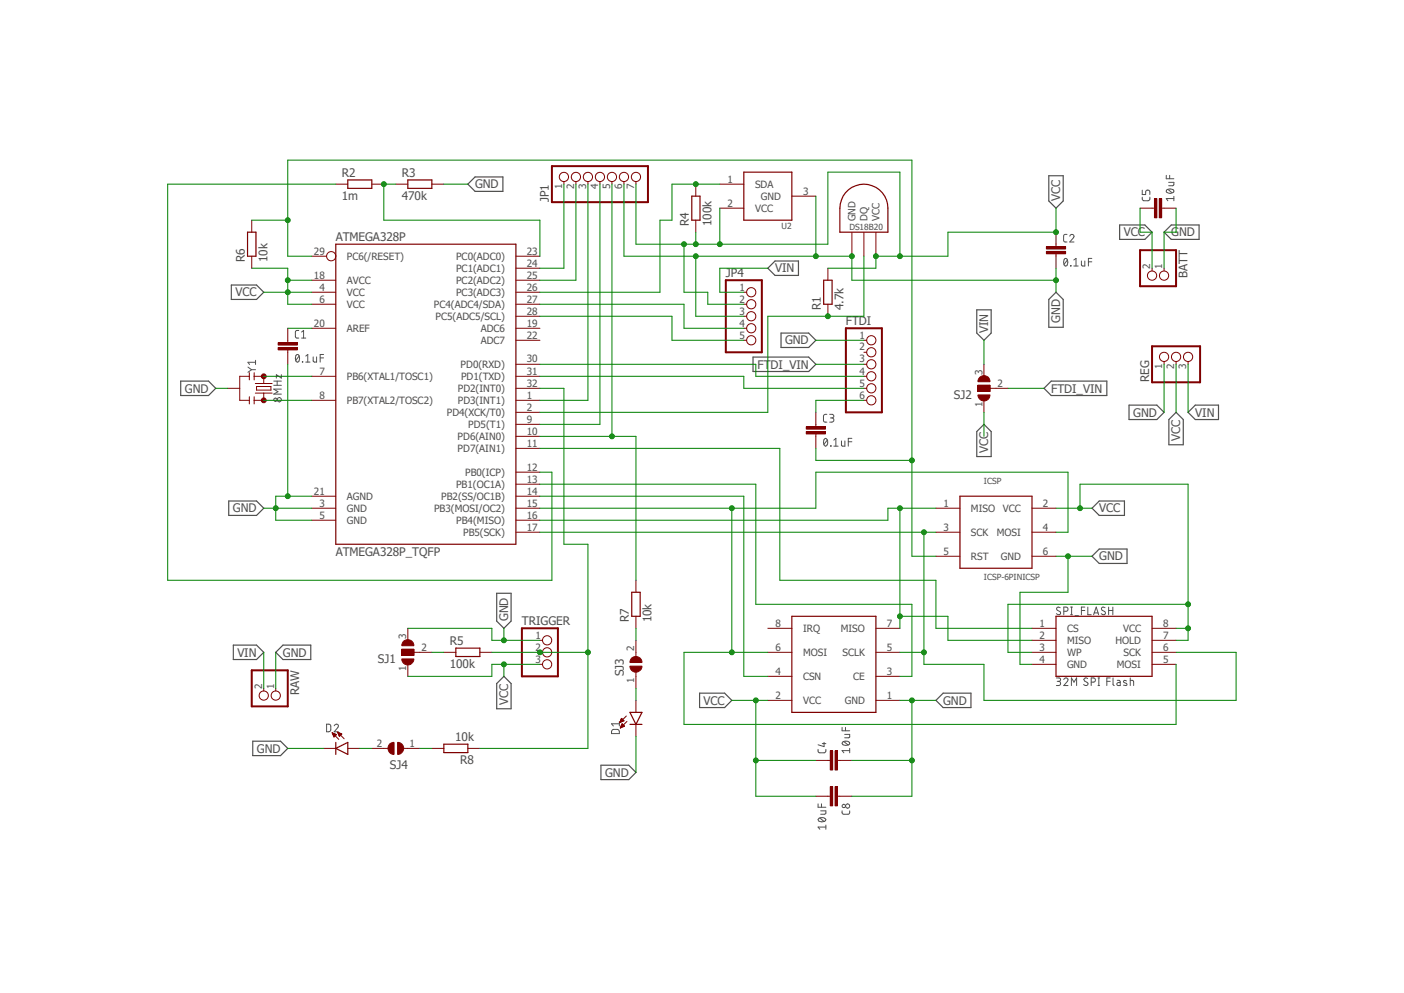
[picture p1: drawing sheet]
<svg xmlns="http://www.w3.org/2000/svg" width="297mm" height="210mm" viewBox="0 0 297 210" stroke-linecap="round" stroke-linejoin="round" font-family="sans-serif">
<path d="M35.4 33.8l226.2 142.3M261.6 33.8l-226.2 142.3" fill="none" stroke="#fff" stroke-width=".21"/>
<g fill="none" stroke="#505050" stroke-width=".21">
<path d="M246.7 37.1v.7h1.6M247.2 38.6h1.1l-.1 .6-1 .1M247.4 37.1v.7M225.3 54.7h.1a.93 .93 0 0 1 0 1.6 1.06 1.06 0 0 1-.1-1.6zM225.7 49.6h-.5l-.2 .4v1l.7 .2M225.8 55l-.7 .9M226.3 50a.44 .44 0 0 1 .6-.4 .44 .44 0 0 1 .2 .7l-.8 .9h.9M226.5 56.2l.1 .1zM227.2 56.3h.9M227.2 55l.4-.3v1.6M228.8 55.2v.8l.3 .3h.4v-1.1M230.3 55.4h.7"/>
<path d="M231 54.7h-.7v1.6M241.6 41.7l.1 .5 .3 .3 1.1-.1 .1-.7M241.6 40.2v.9h.8v-.5a.45 .45 0 0 1 .4-.4 .45 .45 0 0 1 .4 .4v.5M246.8 40.2l.7-.2a.58 .58 0 0 1 .8 .6l-.2 .1a.96 .96 0 0 1-1.4-.3zM247.1 40l.8 .8M248.3 42h-1.6l.4 .5M248.3 41.5v1M52.5 77.6l.7 .6M53.2 78.2l-.7 .5M53.2 78.2h.9M54.1 76.6h-1.6l.3 .5M54.1 76.2v.9"/>
<path d="M59.5 79.2v.8l-1-.8v.8M62.7 75h.2a.98 .98 0 0 1 0 1.6 1.02 1.02 0 0 1-.2-1.6zM63.2 69.9h-.5l-.2 .3v1.1l.7 .2M63.3 75.3l-.7 .9M63.8 71.5h.9M63.8 70.2l.4-.3v1.6M64 76.5l.1 .1zM64.7 76.6h.9M64.7 75.3l.4-.3v1.6M66.3 75.5v.8l.2 .3h.5v-1.1M67.7 75.7h.8M68.5 75h-.8v1.6"/>
<path d="M57.9 81.5h1.6M57.9 80.6h1.6M58.6 80.6v.9M59.5 82.3h-1.6l.9 .5-.9 .6h1.6M174.5 92.8l.2-.1a1.02 1.02 0 0 1 0 1.7 1.02 1.02 0 0 1-.2-1.6zM174.9 87.6l-.5 .1-.2 .3v1.1l.7 .2M175 93.1l-.7 .9M175.5 87.6h.6a.38 .38 0 0 1 .3 .4 .38 .38 0 0 1-.3 .4h-.4M175.7 94.3l.1 .1zM176 88.4h.2a.46 .46 0 0 1 .2 .5 .46 .46 0 0 1-.4 .4h-.5M176.4 94.4h.9M176.4 93.1l.4-.4v1.7"/>
<path d="M178 93.3v.9l.3 .2h.4v-1.1M179.5 93.4h.7M180.2 92.7h-.7v1.7M224.3 128.5l-.6-.1a.38 .38 0 0 0 0 .7l.5 .2a.37 .37 0 0 1 .2 .4 .37 .37 0 0 1-.4 .3l-.5-.2M225 129.3l.7-.1a.46 .46 0 0 0 .2-.5 .46 .46 0 0 0-.4-.3h-.5v1.6M226.5 128.4h.4M226.5 130h.4M226.7 128.4v1.6M227.4 130.2h.7M228.8 129.1h.7M229.5 128.4h-.7v1.6M230.1 128.4v1.6h.7"/>
<path d="M231.4 130l.5-1.6 .5 1.6M231.5 129.6h.8M233.8 128.5l-.6-.1a.38 .38 0 0 0 0 .7l.5 .2a.37 .37 0 0 1 .1 .4 .37 .37 0 0 1-.3 .3l-.5-.2M234.5 129.1h.9M234.5 128.4v1.6M235.4 128.4v1.6M69.1 153.2h.7a1.3 1.3 0 0 1 .1 1.4l-.3 .2h-.5zM70.7 153.5a.45 .45 0 0 1 .6-.3 .45 .45 0 0 1 .2 .7l-.8 .9h.9M129.5 154.5a1.26 1.26 0 0 1 1.3-.2l.2 .4v.5h-1.6zM131 152.6v.9M131 153.1h-1.6l.4 .4M173.1 158.5v.5l.3 .2h1.1l.2-.7"/>
<path d="M173.9 157.3h.8M174.3 157v.9l-1.2-.4M178.1 153.8v.8h1.6M178.2 157l.7-.2a.58 .58 0 0 1 .8 .6l-.8 .2a.65 .65 0 0 1-.8-.4zM178.5 156.8l.9 .8M178.7 155.3h1v.6l-1 .1M178.9 153.8v.8M179.7 158.7h-1.6l.4 .5M179.7 158.3v.9M223.5 143.4h.5a.36 .36 0 0 1 .4 .3 .36 .36 0 0 1-.4 .4h-.4M223.9 144.1a.45 .45 0 0 1 .5 .4 .45 .45 0 0 1-.5 .5h-.4M225 143.7a.44 .44 0 0 1 .7-.3 .44 .44 0 0 1 .1 .7l-.8 .9h.9"/>
<path d="M226.7 145v-1.6l.5 .9 .6-.9v1.6M230.1 143.5l-.4-.1a.34 .34 0 0 0-.3 .5l.7 .5v.4a.6 .6 0 0 1-.9 0M230.8 144.3h.5a.45 .45 0 0 0 .4-.5 .45 .45 0 0 0-.4-.4h-.5v1.6M232.3 145h.3M232.3 143.4h.3M232.5 143.4v1.6M234.1 144.1h.8M234.9 143.4h-.8v1.6M235.5 143.4v1.3l.2 .3M236.3 143.9h.6l.1 .3v.8l-.6-.1-.1-.1 .1-.4h.6M238.3 144l-.4-.1-.2 .2v.2l.7 .4-.1 .2h-.6M239.1 143.9l.6 .1 .1 1"/>
<path d="M239.1 143.4v1.6M173.1 170v.7h1.6M173.1 173.2l.8-.3a.58 .58 0 0 1 .7 .7l-.7 .2a.65 .65 0 0 1-.8-.4zM173.4 173l.9 .7M173.6 171.5h1.1v.5l-.2 .2h-.9M173.8 170v.7M174.7 174.9h-1.6l.3 .5M174.7 174.5v.9M178.1 171.5l.1 .5 .3 .2h1.1l.1-.7"/>
<circle cx="58.3" cy="84.6" r=".35"/>
<circle cx="59.1" cy="84.5" r=".46"/>
<circle cx="178.5" cy="170.5" r=".37"/>
<circle cx="179.3" cy="170.5" r=".45"/>
</g>
<g fill="none" stroke="#505050" stroke-width=".25">
<path d="M99 38.9l1.5-1.5h5.9v3.1h-5.9zM221.9 37.2h3v5.3l-1.5 1.5-1.5-1.5zM162.4 56.7l1.6-1.5h4.9v3.1h-4.9zM236.9 47.6h5.3l1.5 1.5-1.5 1.5h-5.3zM246.3 49.1l1.5-1.5h5.9v3h-5.9zM48.9 60.3h5.4l1.5 1.5-1.5 1.5h-5.4zM159.3 75.5h11.8l1.5 1.5-1.5 1.6h-11.8zM165.2 70.4h5.9l1.5 1.6-1.5 1.5h-5.9zM206.6 65.5h3.1v4.9l-1.5 1.6-1.6-1.6zM221.9 63.3l1.5-1.5 1.5 1.5v5.9h-3zM38.2 80.6h5.9l1.5 1.5-1.5 1.6h-5.9zM208.2 89.7l1.5 1.6v5.3h-3.1v-5.3z"/>
<path d="M220.9 82.1l1.5-1.5h11.7v3.1h-11.7zM238.8 85.7h5.9l1.6 1.5-1.6 1.5h-5.9zM247.3 88.7l1.5-1.5 1.5 1.5v5.4h-3zM251.3 87.2l1.6-1.5h4.9v3h-4.9zM48.4 106h5.9l1.5 1.5-1.5 1.5h-5.9zM231 107.5l1.5-1.5h5.4v3h-5.4zM231 117.6l1.5-1.5h5.9v3.1h-5.9zM49.4 136.4h4.9l1.5 1.6-1.5 1.5h-4.9zM58.3 138l1.6-1.6h5.8v3.1h-5.8zM105.1 125.5h3v5.9l-1.5 1.5-1.5-1.5zM53.5 156.8h5.9l1.5 1.5-1.5 1.5h-5.9zM106.6 143l1.5 1.6v5.3h-3v-5.3z"/>
<path d="M148 146.6h5.3l1.5 1.5-1.5 1.5h-5.3zM198 148.1l1.5-1.5h5.9v3h-5.9zM127.1 161.8h5.9l1.5 1.6-1.5 1.5h-5.9z"/>
</g>
<path d="M71 51.6h38.1v63.5h-38.1z" fill="none" stroke="#800000" stroke-width=".25"/>
<g fill="none" stroke="#800000" stroke-width=".21">
<path d="M66 59.3h5M66 54.2h3M109.1 59.3h5.1M109.1 56.7h5.1M109.1 54.2h5.1M223.4 51.6v.6M223.4 53.7v.5M243.7 56.7v.6M246.3 56.7v.6M66 79.6h5M66 61.8h5M66 64.3h5"/>
<path d="M66 69.4h5M109.1 79.6h5.1M109.1 61.8h5.1M109.1 64.3h5.1M109.1 69.4h5.1M109.1 77h5.1M109.1 72h5.1M109.1 66.9h5.1M66 84.7h5M109.1 84.7h5.1M109.1 99.9h5.1M109.1 94.8h5.1"/>
<path d="M109.1 92.3h5.1M109.1 89.7h5.1M109.1 87.2h5.1M109.1 82.1h5.1M66 107.5h5M66 110h5M66 104.9h5M109.1 112.6h5.1M109.1 107.5h5.1M109.1 110h5.1M109.1 104.9h5.1M109.1 102.4h5.1"/>
<circle cx="70.1" cy="54.2" r=".98"/>
<circle cx="243.7" cy="58.3" r=".98"/>
<circle cx="246.2" cy="58.3" r=".98"/>
</g>
<path d="M241.2 52.9h7.6v7.6h-7.6z" fill="none" stroke="#800000" stroke-width=".42"/>
<path d="M221.4 53.2h4v.5h-4z" fill-rule="evenodd" fill="#800000"/>
<path d="M221.4 53.2h4v.5h-4z" fill="none" stroke="#800000" stroke-width=".21"/>
<path d="M221.4 52.2h4v.5h-4z" fill-rule="evenodd" fill="#800000"/>
<g fill="none" stroke="#800000" stroke-width=".21">
<path d="M221.4 52.2h4v.5h-4zM223.4 49.1v2.5M223.4 54.2v2.5M182.8 72h.5M182.8 74.5h.5M182.8 77h.5M182.8 79.6h.5M246.3 76.5v.5M248.8 76.5v.5M251.3 76.5v.5M172.6 89.7v.6M172.6 91.8v.5"/>
<path d="M182.8 82.1h.5M182.8 84.7h.5M198 107.5h5.1M198 112.6h5.1M198 117.6h5.1M218.3 107.5h5.1M218.3 112.6h5.1M218.3 117.6h5.1"/>
<circle cx="184.3" cy="79.6" r=".98"/>
<circle cx="184.3" cy="77" r=".98"/>
<circle cx="184.3" cy="74.5" r=".98"/>
<circle cx="184.3" cy="72" r=".98"/>
<circle cx="246.2" cy="75.5" r=".98"/>
<circle cx="248.8" cy="75.5" r=".98"/>
<circle cx="251.3" cy="75.5" r=".98"/>
<circle cx="184.3" cy="82.1" r=".98"/>
<circle cx="184.3" cy="84.7" r=".98"/>
</g>
<path d="M203.1 104.9h15.2v15.3h-15.2z" fill="none" stroke="#800000" stroke-width=".25"/>
<path d="M178.9 69.4h7.7v17.8h-7.7zM243.7 73.2h10.2v7.7h-10.2z" fill="none" stroke="#800000" stroke-width=".42"/>
<path d="M170.6 91.3h4v.5h-4z" fill-rule="evenodd" fill="#800000"/>
<path d="M170.6 91.3h4v.5h-4z" fill="none" stroke="#800000" stroke-width=".21"/>
<path d="M170.6 90.3h4v.5h-4z" fill-rule="evenodd" fill="#800000"/>
<g fill="none" stroke="#800000" stroke-width=".21">
<path d="M175.1 56.7v2.6M180.2 49.1v5.1M182.8 49.1v5.1M185.3 49.1v5.1M157.4 61.8h.5M157.4 64.3h.5M157.4 66.9h.5M157.4 69.4h.5M157.4 72h.5M175.1 64.3v2.6M170.6 90.3h4v.5h-4zM172.6 87.2v2.5"/>
<path d="M172.6 92.3v2.5M114.2 138h.6M114.2 135.4h.6M162.4 138h5.1M162.4 132.9h5.1M185.3 138h5.1M185.3 132.9h5.1M114.2 140.5h.6M162.4 148.1h5.1M162.4 143h5.1M185.3 148.1h5.1M185.3 143h5.1"/>
<path d="M175.1 160.8h.5M177.2 160.8h.5"/>
<circle cx="158.9" cy="61.8" r=".98"/>
<circle cx="158.9" cy="66.9" r=".98"/>
<circle cx="158.9" cy="69.4" r=".98"/>
<circle cx="158.9" cy="72" r=".98"/>
<circle cx="158.9" cy="64.3" r=".98"/>
<circle cx="115.7" cy="135.4" r=".98"/>
<circle cx="115.7" cy="138" r=".98"/>
<circle cx="115.7" cy="140.5" r=".98"/>
</g>
<path d="M174.2 59.3h1.8v5h-1.8zM179.5 40.1a5.1 5.1 0 0 1 5.4-.6 5.1 5.1 0 0 1 2.9 4.5v5.1h-10.1v-5.1a5.4 5.4 0 0 1 1.8-3.9zM167.5 130.3h17.8v20.4h-17.8z" fill="none" stroke="#800000" stroke-width=".25"/>
<path d="M153.5 59.3h7.7v15.2h-7.7zM110.4 132.9h7.6v10.1h-7.6z" fill="none" stroke="#800000" stroke-width=".42"/>
<path d="M176.7 158.8h.5v4.1h-.5z" fill-rule="evenodd" fill="#800000"/>
<path d="M176.7 158.8h.5v4.1h-.5z" fill="none" stroke="#800000" stroke-width=".21"/>
<path d="M175.6 158.8h.5v4.1h-.5z" fill-rule="evenodd" fill="#800000"/>
<g fill="none" stroke="#800000" stroke-width=".21">
<path d="M71 38.9h2.6M78.7 38.9h2.5M83.7 38.9h2.6M91.4 38.9h2.5M147.2 38.9v2.6M152.3 38.9h5.1M147.2 46.6v2.5M152.3 44h5.1M167.5 41.5h5.1M93.9 138h2.5M101.5 138h2.6M218.3 132.9h5.1"/>
<path d="M218.3 135.4h5.1M218.3 138h5.1M243.7 132.9h5.1M243.7 135.4h5.1M243.7 138h5.1M175.6 158.8h.5v4.1h-.5zM218.3 140.5h5.1M243.7 140.5h5.1M172.6 160.8h2.5M177.7 160.8h2.5"/>
</g>
<path d="M73.6 38.1h5.1v1.7h-5.1zM86.3 38.1h5.1v1.7h-5.1zM157.4 36.4h10.1v10.2h-10.1zM146.3 41.5h1.8v5.1h-1.8zM96.4 137.1h5.1v1.8h-5.1zM223.4 130.3h20.3v12.7h-20.3z" fill="none" stroke="#800000" stroke-width=".25"/>
<path d="M85.3 135.6a1.3 1.3 0 0 1 1.5-.2 1.3 1.3 0 0 1 .7 1.2h-2.5z" fill-rule="evenodd" fill="#800000"/>
<path d="M85.3 135.6a1.3 1.3 0 0 1 1.5-.2 1.3 1.3 0 0 1 .7 1.2h-2.5z" fill="none" stroke="#800000" stroke-width=".21"/>
<path d="M85 139.4h2.5a1.27 1.27 0 0 1-1.2 1.2 1.27 1.27 0 0 1-1.3-1.2z" fill-rule="evenodd" fill="#800000"/>
<path d="M85 139.4h2.5a1.27 1.27 0 0 1-1.2 1.2 1.27 1.27 0 0 1-1.3-1.2zM85 137.3h2.5v1.3h-2.5zM87.5 138h1.3" fill="none" stroke="#800000" stroke-width=".21"/>
<path d="M85 137.3h2.5v1.3h-2.5z" fill-rule="evenodd" fill="#800000"/>
<g fill="none" stroke="#800000" stroke-width=".21">
<path d="M119.3 38.4v.5M121.8 38.4v.5M124.4 38.4v.5M126.9 38.4v.5M129.5 38.4v.5M132 38.4v.5M134.5 38.4v.5M85 137.3h2.5v1.3h-2.5zM86.3 132.9v2.5M88.8 138h2.6M55.8 145.6v.5M58.3 145.6v.5"/>
<path d="M86.3 140.5v2.5"/>
<circle cx="119.3" cy="37.4" r=".98"/>
<circle cx="121.8" cy="37.4" r=".98"/>
<circle cx="124.4" cy="37.4" r=".98"/>
<circle cx="126.9" cy="37.4" r=".98"/>
<circle cx="129.5" cy="37.4" r=".98"/>
<circle cx="132" cy="37.4" r=".98"/>
<circle cx="134.5" cy="37.4" r=".98"/>
<circle cx="55.8" cy="147.1" r=".98"/>
<circle cx="58.3" cy="147.1" r=".98"/>
</g>
<path d="M116.8 35.1h20.3v7.7h-20.3zM53.3 141.8h7.6v7.6h-7.6z" fill="none" stroke="#800000" stroke-width=".42"/>
<path d="M207.3 79.8a1.27 1.27 0 0 1 1.4-.3 1.27 1.27 0 0 1 .7 1.2h-2.5l.1-.6z" fill-rule="evenodd" fill="#800000"/>
<path d="M207.3 79.8a1.27 1.27 0 0 1 1.4-.3 1.27 1.27 0 0 1 .7 1.2h-2.5l.1-.6z" fill="none" stroke="#800000" stroke-width=".21"/>
<path d="M206.9 83.5h2.5a1.27 1.27 0 0 1-1.2 1.3 1.27 1.27 0 0 1-1.3-1.3z" fill-rule="evenodd" fill="#800000"/>
<path d="M206.9 83.5h2.5a1.27 1.27 0 0 1-1.2 1.3 1.27 1.27 0 0 1-1.3-1.3zM206.9 81.5h2.5v1.3h-2.5zM209.4 82.1h1.3" fill="none" stroke="#800000" stroke-width=".21"/>
<path d="M206.9 81.5h2.5v1.3h-2.5z" fill-rule="evenodd" fill="#800000"/>
<path d="M60.9 72v.5M60.9 74v.5M208.2 77v2.6M206.9 81.5h2.5v1.3h-2.5zM208.2 84.7v2.5M210.7 82.1h2.5" fill="none" stroke="#800000" stroke-width=".21"/>
<path d="M58.8 73.5h4.1v.5h-4.1z" fill-rule="evenodd" fill="#800000"/>
<path d="M58.8 73.5h4.1v.5h-4.1z" fill="none" stroke="#800000" stroke-width=".21"/>
<path d="M58.8 72.5h4.1v.5h-4.1z" fill-rule="evenodd" fill="#800000"/>
<path d="M53.3 46.6v2.5M53.3 54.2v2.5M243.7 44h.5M245.7 44h.6M58.8 72.5h4.1v.5h-4.1zM60.9 69.4v2.6M60.9 74.5v2.5" fill="none" stroke="#800000" stroke-width=".21"/>
<path d="M52.4 49.1h1.7v5.1h-1.7z" fill="none" stroke="#800000" stroke-width=".25"/>
<path d="M245.2 42h.5v4.1h-.5z" fill-rule="evenodd" fill="#800000"/>
<path d="M245.2 42h.5v4.1h-.5z" fill="none" stroke="#800000" stroke-width=".21"/>
<path d="M244.2 42h.5v4.1h-.5z" fill-rule="evenodd" fill="#800000"/>
<path d="M241.2 44h2.5M244.2 42h.5v4.1h-.5zM246.3 44h2.5M175.1 168.4h.5M177.2 168.4h.5" fill="none" stroke="#800000" stroke-width=".21"/>
<path d="M175.6 166.4h.5v4h-.5z" fill-rule="evenodd" fill="#800000"/>
<path d="M175.6 166.4h.5v4h-.5z" fill="none" stroke="#800000" stroke-width=".21"/>
<path d="M176.7 166.4h.5v4h-.5z" fill-rule="evenodd" fill="#800000"/>
<g fill="none" stroke="#800000" stroke-width=".21">
<path d="M52.7 79.6h-2v5.1h2M52.7 78.8v1.5M53.8 79.6h2v1.5M53.8 78.8v1.5M48.2 82.1h2.5M52.7 83.9v1.5M53.8 83.9v1.5M54 83.1h3.6M54 81.1h3.6M54.3 81.7h3v.8h-3zM55.8 83.1v1.6h-2M172.6 168.4h2.5"/>
<path d="M176.7 166.4h.5v4h-.5zM177.7 168.4h2.5"/>
</g>
<circle cx="55.8" cy="79.6" r=".51" fill="#800000"/>
<circle cx="55.8" cy="79.6" r=".51" fill="none" stroke="#800000" stroke-width=".21"/>
<circle cx="55.8" cy="84.7" r=".51" fill="#800000"/>
<circle cx="55.8" cy="84.7" r=".51" fill="none" stroke="#800000" stroke-width=".21"/>
<path d="M133.6 139.2a1.31 1.31 0 0 1 1.4-.3 1.31 1.31 0 0 1 .8 1.2h-2.5z" fill-rule="evenodd" fill="#800000"/>
<path d="M133.6 139.2a1.31 1.31 0 0 1 1.4-.3 1.31 1.31 0 0 1 .8 1.2h-2.5z" fill="none" stroke="#800000" stroke-width=".21"/>
<path d="M133.3 140.9h2.5a1.27 1.27 0 0 1-1.3 1.3 1.27 1.27 0 0 1-1.2-1.3z" fill-rule="evenodd" fill="#800000"/>
<g fill="none" stroke="#800000" stroke-width=".21">
<path d="M134.5 122.7v2.6M134.5 130.3v2.6M134.5 135.4v3.5M91.4 158.3h2.5M99 158.3h2.5M131.1 152.8h.1M131.1 152.7h.3M131.2 152.6h.4M131.2 152.5h.6M131.2 153.9h.1M131.3 152.4h.7M131.3 152.4h.6"/>
<path d="M131.3 153.8h.1M131.3 152.2h.5M131.3 153.8h.4M131.3 153.7h.6M131.4 152.1h.3M131.4 153.6h.7M131.4 152.1h.2M131.4 153.5h.6M131.4 152h.1M131.4 153.4h.6M131.5 153.3h.4M131.5 153.2h.2"/>
<path d="M131.6 153.1h.1M131.6 153.1l.5 .5-.9 .4zM132 152.4l-.5-.5-.4 .9M132 152.4l-.9 .4M132.5 151.4l-1.4 1.4M132.6 152.6l-1.4 1.4M133.3 140.9h2.5a1.27 1.27 0 0 1-1.3 1.3 1.27 1.27 0 0 1-1.2-1.3zM134.5 142.2v3.4M134.5 148.1v2.6M134.5 153.2v2.5"/>
</g>
<path d="M133.6 125.3h1.8v5h-1.8zM93.9 157.4h5.1v1.8h-5.1zM133.3 150.7h2.5l-1.3 2.5zM133.3 153.2h2.5" fill="none" stroke="#800000" stroke-width=".25"/>
<path d="M82.4 157.4l1-.4v2.6a1.31 1.31 0 0 1-1.2-.8 1.31 1.31 0 0 1 .2-1.4z" fill-rule="evenodd" fill="#800000"/>
<path d="M82.4 157.4l1-.4v2.6a1.31 1.31 0 0 1-1.2-.8 1.31 1.31 0 0 1 .2-1.4z" fill="none" stroke="#800000" stroke-width=".21"/>
<path d="M84.1 157a1.27 1.27 0 0 1 1.3 1.3 1.27 1.27 0 0 1-1.3 1.3z" fill-rule="evenodd" fill="#800000"/>
<g fill="none" stroke="#800000" stroke-width=".21">
<path d="M68.5 158.3h2.5M70.3 155l1.4 1.4M70.3 155h.1M70.3 155l.9 .4M70.3 155l.4 .9 .5-.5M70.3 155.1h.3M70.4 155.2h.4M70.4 155.3h.6M70.4 155.4h.8M70.5 155.4h.6M70.5 155.5h.5M70.6 155.6h.3"/>
<path d="M70.6 155.7h.2M70.6 155.8h.1M71.4 154.9l1.4 1.4M71.4 154.9l.9 .3-.5 .5zM71.5 154.9h.1M71.5 155h.3M71.5 155.2h.7M71.5 155.1h.5M71.6 155.3h.7M71.6 155.4h.6M71.7 155.4h.4M71.7 155.5h.3"/>
<path d="M71.8 155.6h.1M71.8 155.7h.1M73.6 158.3h2.5M78.7 158.3h3.4M84.1 157a1.27 1.27 0 0 1 1.3 1.3 1.27 1.27 0 0 1-1.3 1.3zM85.4 158.3h3.4"/>
</g>
<path d="M71 158.3l2.6-1.3v2.6zM71 157v2.6" fill="none" stroke="#800000" stroke-width=".25"/>
<path d="M55.8 61.8h10.2M60.9 61.8v2.5h5.1" fill="none" stroke="#008000" stroke-width=".21"/>
<circle cx="60.9" cy="61.8" r=".51" fill="#008000"/>
<g fill="none" stroke="#008000" stroke-width=".21">
<path d="M53.3 56.7h7.6v5.1M60.9 59.3h5.1"/>
<circle cx="60.9" cy="61.8" r=".51"/>
</g>
<circle cx="60.9" cy="59.3" r=".51" fill="#008000"/>
<g fill="none" stroke="#008000" stroke-width=".21">
<path d="M223.4 107.5h7.6M228.5 102.4v5.1"/>
<circle cx="60.9" cy="59.3" r=".51"/>
</g>
<circle cx="228.5" cy="107.5" r=".51" fill="#008000"/>
<g fill="none" stroke="#008000" stroke-width=".21">
<path d="M228.5 102.4h22.8v33h-2.5M248.8 132.9h2.5"/>
<circle cx="228.5" cy="107.5" r=".51"/>
</g>
<circle cx="251.3" cy="132.9" r=".51" fill="#008000"/>
<g fill="none" stroke="#008000" stroke-width=".21">
<path d="M251.3 127.8h-38.1v10.2h5.1"/>
<circle cx="251.3" cy="132.9" r=".51"/>
</g>
<circle cx="251.3" cy="127.8" r=".51" fill="#008000"/>
<g fill="none" stroke="#008000" stroke-width=".21">
<path d="M223.4 44v5.1h-22.9v5.1h-15.2"/>
<circle cx="251.3" cy="127.8" r=".51"/>
</g>
<circle cx="223.4" cy="49.1" r=".51" fill="#008000"/>
<g fill="none" stroke="#008000" stroke-width=".21">
<path d="M185.3 54.2v2.5h-10.2"/>
<circle cx="223.4" cy="49.1" r=".51"/>
</g>
<circle cx="185.3" cy="54.2" r=".51" fill="#008000"/>
<g fill="none" stroke="#008000" stroke-width=".21">
<path d="M190.4 36.4v17.8"/>
<circle cx="185.3" cy="54.2" r=".51"/>
</g>
<circle cx="190.4" cy="54.2" r=".51" fill="#008000"/>
<g fill="none" stroke="#008000" stroke-width=".21">
<path d="M190.4 36.4h-15.3v15.2h-40.6M144.7 51.6v10.2"/>
<circle cx="190.4" cy="54.2" r=".51"/>
</g>
<circle cx="144.7" cy="51.6" r=".51" fill="#008000"/>
<g fill="none" stroke="#008000" stroke-width=".21">
<path d="M152.3 44v7.6"/>
<circle cx="144.7" cy="51.6" r=".51"/>
</g>
<circle cx="152.3" cy="51.6" r=".51" fill="#008000"/>
<g fill="none" stroke="#008000" stroke-width=".21">
<path d="M147.2 49.1v2.5"/>
<circle cx="152.3" cy="51.6" r=".51"/>
</g>
<circle cx="147.2" cy="51.6" r=".51" fill="#008000"/>
<g fill="none" stroke="#008000" stroke-width=".21">
<path d="M134.5 38.9v12.7M241.2 44v5.1h2.5v7.6M144.7 61.8h5v2.5h7.7M248.8 77v10.2M154.8 148.1h7.6M159.9 148.1v12.7h12.7"/>
<circle cx="147.2" cy="51.6" r=".51"/>
</g>
<circle cx="159.9" cy="148.1" r=".51" fill="#008000"/>
<g fill="none" stroke="#008000" stroke-width=".21">
<path d="M159.9 160.8v7.6h12.7"/>
<circle cx="159.9" cy="148.1" r=".51"/>
</g>
<circle cx="159.9" cy="160.8" r=".51" fill="#008000"/>
<g fill="none" stroke="#008000" stroke-width=".21">
<path d="M106.6 140.5v2.5M114.2 140.5h-10.1v2.5h-17.8"/>
<circle cx="159.9" cy="160.8" r=".51"/>
</g>
<circle cx="106.6" cy="140.5" r=".51" fill="#008000"/>
<g fill="none" stroke="#008000" stroke-width=".21">
<path d="M208.2 87.2v5.1M223.4 117.6h7.6M225.9 117.6v7.7h-10.1v15.2h2.5"/>
<circle cx="106.6" cy="140.5" r=".51"/>
</g>
<circle cx="225.9" cy="117.6" r=".51" fill="#008000"/>
<g fill="none" stroke="#008000" stroke-width=".21">
<path d="M58.3 107.5h7.7M66 104.9h-7.7v5.1h7.7"/>
<circle cx="225.9" cy="117.6" r=".51"/>
</g>
<circle cx="58.3" cy="107.5" r=".51" fill="#008000"/>
<g fill="none" stroke="#008000" stroke-width=".21">
<path d="M60.9 77v27.9M55.8 107.5h2.5"/>
<circle cx="58.3" cy="107.5" r=".51"/>
</g>
<circle cx="60.9" cy="104.9" r=".51" fill="#008000"/>
<g fill="none" stroke="#008000" stroke-width=".21">
<path d="M180.2 54.2v5.1h43.2M223.4 56.7v5.1"/>
<circle cx="60.9" cy="104.9" r=".51"/>
</g>
<circle cx="223.4" cy="59.3" r=".51" fill="#008000"/>
<g fill="none" stroke="#008000" stroke-width=".21">
<path d="M132 54.2h48.2"/>
<circle cx="223.4" cy="59.3" r=".51"/>
</g>
<circle cx="180.2" cy="54.2" r=".51" fill="#008000"/>
<g fill="none" stroke="#008000" stroke-width=".21">
<path d="M147.2 54.2v12.7"/>
<circle cx="180.2" cy="54.2" r=".51"/>
</g>
<circle cx="147.2" cy="54.2" r=".51" fill="#008000"/>
<g fill="none" stroke="#008000" stroke-width=".21">
<path d="M172.6 41.5v12.7"/>
<circle cx="147.2" cy="54.2" r=".51"/>
</g>
<circle cx="172.6" cy="54.2" r=".51" fill="#008000"/>
<g fill="none" stroke="#008000" stroke-width=".21">
<path d="M132 38.9v15.3M248.8 44v5.1h-2.5v7.6M147.2 66.9h10.2M172.6 72h10.2M246.3 77v10.2M190.4 148.1h7.6M192.9 148.1v12.7h-12.7"/>
<circle cx="172.6" cy="54.2" r=".51"/>
</g>
<circle cx="192.9" cy="148.1" r=".51" fill="#008000"/>
<g fill="none" stroke="#008000" stroke-width=".21">
<path d="M192.9 160.8v7.6h-12.7"/>
<circle cx="192.9" cy="148.1" r=".51"/>
</g>
<circle cx="192.9" cy="160.8" r=".51" fill="#008000"/>
<g fill="none" stroke="#008000" stroke-width=".21">
<path d="M86.3 132.9h17.8v2.5h10.1M106.6 132.9v2.5"/>
<circle cx="192.9" cy="160.8" r=".51"/>
</g>
<circle cx="106.6" cy="135.4" r=".51" fill="#008000"/>
<g fill="none" stroke="#008000" stroke-width=".21">
<path d="M93.9 38.9h5.1M45.6 82.1h2.6M114.2 107.5h58.4v-7.6h53.3v12.7h-2.5M154.8 107.5v30.5h7.6M58.3 138v7.6M60.9 158.3h7.6M134.5 155.7v7.7"/>
<circle cx="106.6" cy="135.4" r=".51"/>
</g>
<circle cx="154.8" cy="107.5" r=".51" fill="#008000"/>
<g fill="none" stroke="#008000" stroke-width=".21">
<path d="M154.8 138h-10.1v15.2h104.1v-12.7"/>
<circle cx="154.8" cy="107.5" r=".51"/>
</g>
<circle cx="154.8" cy="138" r=".51" fill="#008000"/>
<g fill="none" stroke="#008000" stroke-width=".21">
<path d="M198 107.5h-10.2v2.5h-73.6M190.4 130.3v2.6"/>
<circle cx="154.8" cy="138" r=".51"/>
</g>
<circle cx="190.4" cy="107.5" r=".51" fill="#008000"/>
<g fill="none" stroke="#008000" stroke-width=".21">
<path d="M190.4 107.5v22.8h10.1"/>
<circle cx="190.4" cy="107.5" r=".51"/>
</g>
<circle cx="190.4" cy="130.3" r=".51" fill="#008000"/>
<g fill="none" stroke="#008000" stroke-width=".21">
<path d="M114.2 112.6h83.8M195.5 112.6v25.4h-5.1M200.5 130.3v5.1h17.8"/>
<circle cx="190.4" cy="130.3" r=".51"/>
</g>
<circle cx="195.4" cy="112.6" r=".51" fill="#008000"/>
<g fill="none" stroke="#008000" stroke-width=".21">
<path d="M195.5 138v2.5h12.7v7.6h53.3v-10.1h-12.7"/>
<circle cx="195.4" cy="112.6" r=".51"/>
</g>
<circle cx="195.4" cy="138" r=".51" fill="#008000"/>
<g fill="none" stroke="#008000" stroke-width=".21">
<path d="M66 54.2h-5.1v-20.3h132v83.7h5.1M172.6 94.8v2.6h20.3"/>
<circle cx="195.4" cy="138" r=".51"/>
</g>
<circle cx="192.9" cy="97.4" r=".51" fill="#008000"/>
<g fill="none" stroke="#008000" stroke-width=".21">
<path d="M53.3 46.6h7.6"/>
<circle cx="192.9" cy="97.4" r=".51"/>
</g>
<circle cx="60.9" cy="46.6" r=".51" fill="#008000"/>
<g fill="none" stroke="#008000" stroke-width=".21">
<path d="M162.4 56.7h-10.1v5.1h5.1M182.8 54.2v12.7h-20.4v20.3h-48.2M114.2 79.6h43.2v2.5h25.4M114.2 77h45.7v2.6h22.9M208.2 72v5M251.3 77v10.2M182.8 84.7h-10.2v2.5M114.2 104.9h43.2v38.1h5M114.2 102.4h45.7v25.4h33v15.2h-2.5M55.8 138v7.6"/>
<circle cx="60.9" cy="46.6" r=".51"/>
</g>
<circle cx="175.1" cy="66.9" r=".51" fill="#008000"/>
<g fill="none" stroke="#008000" stroke-width=".21">
<path d="M119.3 38.9v17.8h-5.1M121.8 38.9v20.4h-7.6M124.4 38.9v45.8h-10.2M126.9 38.9v50.8h-12.7M129.5 38.9v53.4M114.2 92.3h20.3"/>
<circle cx="175.1" cy="66.9" r=".51"/>
</g>
<circle cx="129.5" cy="92.3" r=".51" fill="#008000"/>
<g fill="none" stroke="#008000" stroke-width=".21">
<path d="M114.2 94.8h50.8v27.9h33v10.2h20.3M114.2 82.1h5.1v33h5.1v22.9h-20.3M134.5 92.3v30.4"/>
<circle cx="129.5" cy="92.3" r=".51"/>
</g>
<circle cx="114.2" cy="138" r=".51" fill="#008000"/>
<g fill="none" stroke="#008000" stroke-width=".21">
<path d="M124.4 138v20.3h-22.9"/>
<circle cx="114.2" cy="138" r=".51"/>
</g>
<circle cx="124.4" cy="138" r=".51" fill="#008000"/>
<g fill="none" stroke="#008000" stroke-width=".21">
<path d="M83.7 38.9h-2.5v7.7h33v7.6M114.2 66.9h28v5.1h15.2M114.2 64.3h30.5v5.1h12.7"/>
<circle cx="124.4" cy="138" r=".51"/>
</g>
<circle cx="81.2" cy="38.9" r=".51" fill="#008000"/>
<g fill="none" stroke="#008000" stroke-width=".21">
<path d="M71 38.9h-35.5v83.8h81.3v-22.8h-2.6M147.2 38.9h5.1M91.4 138h2.5"/>
<circle cx="81.2" cy="38.9" r=".51"/>
</g>
<circle cx="147.2" cy="38.9" r=".51" fill="#008000"/>
<g fill="none" stroke="#008000" stroke-width=".21">
<path d="M147.2 38.9h-5v7.7h-2.6v15.2h-25.4M55.8 79.6h10.2M60.9 69.4h5.1M172.6 77h10.2M55.8 84.7h10.2M213.2 82.1h7.7M134.5 132.9v2.5M76.1 158.3h2.6M88.8 158.3h2.6M134.5 145.6v2.5"/>
<circle cx="147.2" cy="38.9" r=".51"/>
</g>
<g font-size="2.5" fill="#505050">
<text x="72.3" y="37.5">R2</text>
<text x="85" y="37.5">R3</text>
<text x="100.5" y="39.8">GND</text>
<text x="72.3" y="42.2">1m</text>
<text x="85" y="42.2">470k</text>
<text x="116.1" y="42.8" transform="rotate(-90 116.1 42.8)">JP1</text>
<text x="145.7" y="47.8" transform="rotate(-90 145.7 47.8)">R4</text>
<text x="150.5" y="47.8" transform="rotate(-90 150.5 47.8)">100k</text>
<text x="224.3" y="42.5" transform="rotate(-90 224.3 42.5)">VCC</text>
<text x="71" y="50.9">ATMEGA328P</text>
<text x="237.7" y="50">VCC</text>
<text x="247.8" y="50">GND</text>
<text x="51.8" y="55.5" transform="rotate(-90 51.8 55.5)">R6</text>
<text x="56.6" y="55.5" transform="rotate(-90 56.6 55.5)">10k</text>
<text x="153.5" y="58.6">JP4</text>
<text x="164" y="57.6">VIN</text>
<text x="251.2" y="58.8" transform="rotate(-90 251.2 58.8)">BATT</text>
<text x="49.8" y="62.7">VCC</text>
<text x="173.7" y="65.6" transform="rotate(-90 173.7 65.6)">R1</text>
<text x="178.4" y="65.6" transform="rotate(-90 178.4 65.6)">4.7k</text>
<text x="178.9" y="68.8">FTDI</text>
<text x="209" y="70.4" transform="rotate(-90 209 70.4)">VIN</text>
<text x="224.3" y="68.3" transform="rotate(-90 224.3 68.3)">GND</text>
<text x="160.3" y="77.9">FTDI_VIN</text>
<text x="166.1" y="72.9">GND</text>
<text x="39.1" y="83">GND</text>
<text x="222.4" y="83">FTDI_VIN</text>
<text x="243.1" y="80.9" transform="rotate(-90 243.1 80.9)">REG</text>
<text x="201.8" y="84.3">SJ2</text>
<text x="239.7" y="88.1">GND</text>
<text x="252.9" y="88.1">VIN</text>
<text x="209" y="95.7" transform="rotate(-90 209 95.7)">VCC</text>
<text x="249.7" y="93.2" transform="rotate(-90 249.7 93.2)">VCC</text>
<text x="49.3" y="108.4">GND</text>
<text x="232.5" y="108.4">VCC</text>
<text x="71" y="117.6">ATMEGA328P_TQFP</text>
<text x="232.5" y="118.5">GND</text>
<text x="107.5" y="131.4" transform="rotate(-90 107.5 131.4)">GND</text>
<text x="133" y="131.6" transform="rotate(-90 133 131.6)">R7</text>
<text x="137.8" y="131.6" transform="rotate(-90 137.8 131.6)">10k</text>
<text x="95.2" y="136.5">R5</text>
<text x="110.4" y="132.3">TRIGGER</text>
<text x="50.2" y="138.9">VIN</text>
<text x="59.9" y="138.9">GND</text>
<text x="79.9" y="140.1">SJ1</text>
<text x="95.2" y="141.3">100k</text>
<text x="132" y="143" transform="rotate(-90 132 143)">SJ3</text>
<text x="63.3" y="147.1" transform="rotate(-90 63.3 147.1)">RAW</text>
<text x="107.5" y="149" transform="rotate(-90 107.5 149)">VCC</text>
<text x="148.8" y="149">VCC</text>
<text x="199.5" y="149">GND</text>
<text x="54.4" y="159.2">GND</text>
<text x="96.3" y="156.8">10k</text>
<text x="97.3" y="161.5">R8</text>
<text x="82.5" y="162.6">SJ4</text>
<text x="128" y="164.3">GND</text>
</g>
<g font-size="2.1" fill="#505050">
<text x="118.9" y="39.9" transform="rotate(-90 118.9 39.9)">1</text>
<text x="121.5" y="39.9" transform="rotate(-90 121.5 39.9)">2</text>
<text x="124" y="39.9" transform="rotate(-90 124 39.9)">3</text>
<text x="126.5" y="39.9" transform="rotate(-90 126.5 39.9)">4</text>
<text x="129.1" y="39.9" transform="rotate(-90 129.1 39.9)">5</text>
<text x="131.6" y="39.9" transform="rotate(-90 131.6 39.9)">6</text>
<text x="134.2" y="39.9" transform="rotate(-90 134.2 39.9)">7</text>
<text x="153.9" y="38.6">1</text>
<text x="159.7" y="39.7">SDA</text>
<text x="169.9" y="41.1">3</text>
<text x="153.9" y="43.7">2</text>
<text x="159.7" y="44.8">VCC</text>
<text x="161" y="42.2">GND</text>
<text x="181" y="46.8" transform="rotate(-90 181 46.8)">GND</text>
<text x="183.5" y="46.8" transform="rotate(-90 183.5 46.8)">DQ</text>
<text x="186.1" y="46.8" transform="rotate(-90 186.1 46.8)">VCC</text>
<text x="66.4" y="53.8">29</text>
<text x="111.5" y="53.8">23</text>
<text x="66.4" y="58.9">18</text>
<text x="73.4" y="54.9">PC6(/RESET)</text>
<text x="96.5" y="57.5">PC1(ADC1)</text>
<text x="96.5" y="54.9">PC0(ADC0)</text>
<text x="111.5" y="58.9">25</text>
<text x="111.5" y="56.4">24</text>
<text x="243.3" y="56.9" transform="rotate(-90 243.3 56.9)">2</text>
<text x="245.9" y="56.9" transform="rotate(-90 245.9 56.9)">1</text>
<text x="67.6" y="61.5">4</text>
<text x="67.6" y="64">6</text>
<text x="73.4" y="62.6">VCC</text>
<text x="73.4" y="65.1">VCC</text>
<text x="73.4" y="60">AVCC</text>
<text x="91.8" y="65.1">PC4(ADC4/SDA)</text>
<text x="96.5" y="62.6">PC3(ADC3)</text>
<text x="96.5" y="60">PC2(ADC2)</text>
<text x="111.5" y="64">27</text>
<text x="111.5" y="61.5">26</text>
<text x="156.4" y="61.5">1</text>
<text x="156.4" y="64">2</text>
<text x="66.4" y="69.1">20</text>
<text x="73.4" y="70.2">AREF</text>
<text x="92.2" y="67.6">PC5(ADC5/SCL)</text>
<text x="101.7" y="70.2">ADC6</text>
<text x="111.5" y="71.6">22</text>
<text x="111.5" y="69.1">19</text>
<text x="111.5" y="66.5">28</text>
<text x="156.4" y="66.5">3</text>
<text x="156.4" y="69.1">4</text>
<text x="156.4" y="71.6">5</text>
<text x="181.8" y="71.6">1</text>
<text x="97.5" y="77.8">PD0(RXD)</text>
<text x="101.7" y="72.7">ADC7</text>
<text x="111.5" y="76.7">30</text>
<text x="181.8" y="74.1">2</text>
<text x="181.8" y="76.7">3</text>
<text x="245.9" y="78" transform="rotate(-90 245.9 78)">1</text>
<text x="248.4" y="78" transform="rotate(-90 248.4 78)">2</text>
<text x="251" y="78" transform="rotate(-90 251 78)">3</text>
<text x="67.6" y="79.2">7</text>
<text x="73.4" y="80.3">PB6(XTAL1/TOSC1)</text>
<text x="96.9" y="82.9">PD2(INT0)</text>
<text x="97.5" y="80.3">PD1(TXD)</text>
<text x="111.5" y="81.7">32</text>
<text x="111.5" y="79.2">31</text>
<text x="181.8" y="79.2">4</text>
<text x="181.8" y="81.7">5</text>
<text x="207.8" y="79.2" transform="rotate(-90 207.8 79.2)">3</text>
<text x="211" y="81.7">2</text>
<text x="67.6" y="84.3">8</text>
<text x="73.4" y="85.4">PB7(XTAL2/TOSC2)</text>
<text x="94.5" y="88">PD4(XCK/T0)</text>
<text x="96.9" y="85.4">PD3(INT1)</text>
<text x="111.5" y="89.4">9</text>
<text x="111.5" y="86.8">2</text>
<text x="111.5" y="84.3">1</text>
<text x="181.8" y="84.3">6</text>
<text x="207.8" y="86.1" transform="rotate(-90 207.8 86.1)">1</text>
<text x="96.8" y="95.6">PD7(AIN1)</text>
<text x="96.8" y="93">PD6(AIN0)</text>
<text x="99.1" y="90.5">PD5(T1)</text>
<text x="111.5" y="94.4">11</text>
<text x="111.5" y="91.9">10</text>
<text x="98.4" y="100.7">PB0(ICP)</text>
<text x="111.5" y="99.5">12</text>
<text x="66.4" y="104.6">21</text>
<text x="67.6" y="107.1">3</text>
<text x="73.4" y="105.7">AGND</text>
<text x="93.3" y="105.7">PB2(SS/OC1B)</text>
<text x="96.5" y="103.2">PB1(OC1A)</text>
<text x="111.5" y="107.1">15</text>
<text x="111.5" y="104.6">14</text>
<text x="111.5" y="102.1">13</text>
<text x="199.6" y="107.1">1</text>
<text x="220.6" y="107.1">2</text>
<text x="67.6" y="109.7">5</text>
<text x="73.4" y="108.2">GND</text>
<text x="73.4" y="110.8">GND</text>
<text x="91.8" y="108.2">PB3(MOSI/OC2)</text>
<text x="96.5" y="110.8">PB4(MISO)</text>
<text x="98" y="113.3">PB5(SCK)</text>
<text x="111.5" y="112.2">17</text>
<text x="111.5" y="109.7">16</text>
<text x="199.6" y="112.2">3</text>
<text x="205.4" y="108.2">MISO</text>
<text x="205.4" y="113.3">SCK</text>
<text x="210.9" y="113.3">MOSI</text>
<text x="212.2" y="108.2">VCC</text>
<text x="220.6" y="112.2">4</text>
<text x="199.6" y="117.3">5</text>
<text x="205.4" y="118.4">RST</text>
<text x="211.8" y="118.4">GND</text>
<text x="220.6" y="117.3">6</text>
<text x="85.9" y="135.1" transform="rotate(-90 85.9 135.1)">3</text>
<text x="89.2" y="137.6">2</text>
<text x="113.3" y="135.1">1</text>
<text x="113.3" y="137.6">2</text>
<text x="134.2" y="137.6" transform="rotate(-90 134.2 137.6)">2</text>
<text x="164" y="132.5">8</text>
<text x="164" y="137.6">6</text>
<text x="169.9" y="133.6">IRQ</text>
<text x="177.8" y="133.6">MISO</text>
<text x="187.6" y="137.6">5</text>
<text x="187.6" y="132.5">7</text>
<text x="219.9" y="132.5">1</text>
<text x="219.9" y="135.1">2</text>
<text x="219.9" y="137.6">3</text>
<text x="225.7" y="133.6">CS</text>
<text x="225.7" y="136.2">MISO</text>
<text x="236" y="136.2">HOLD</text>
<text x="237.6" y="133.6">VCC</text>
<text x="246" y="132.5">8</text>
<text x="246" y="135.1">7</text>
<text x="246" y="137.6">6</text>
<text x="85.9" y="142" transform="rotate(-90 85.9 142)">1</text>
<text x="113.3" y="140.2">3</text>
<text x="164" y="142.7">4</text>
<text x="169.9" y="138.7">MOSI</text>
<text x="169.9" y="143.8">CSN</text>
<text x="178.2" y="138.7">SCLK</text>
<text x="180.5" y="143.8">CE</text>
<text x="187.6" y="142.7">3</text>
<text x="219.9" y="140.2">4</text>
<text x="225.7" y="138.7">WP</text>
<text x="225.7" y="141.3">GND</text>
<text x="236.3" y="141.3">MOSI</text>
<text x="237.7" y="138.7">SCK</text>
<text x="246" y="140.2">5</text>
<text x="55.5" y="145.8" transform="rotate(-90 55.5 145.8)">2</text>
<text x="58" y="145.8" transform="rotate(-90 58 145.8)">1</text>
<text x="134.2" y="144.5" transform="rotate(-90 134.2 144.5)">1</text>
<text x="164" y="147.7">2</text>
<text x="169.9" y="148.9">VCC</text>
<text x="178.7" y="148.9">GND</text>
<text x="187.6" y="147.7">1</text>
<text x="79.7" y="157.9">2</text>
<text x="86.6" y="157.9">1</text>
</g>
<g font-size="1.8" fill="#505050">
<text x="165.4" y="48.3">U2</text>
<text x="179.7" y="48.6">DS18B20</text>
<text x="208.2" y="102.4">ICSP</text>
<text x="208.2" y="122.7">ICSP-6PINICSP</text>
</g>
</svg>
